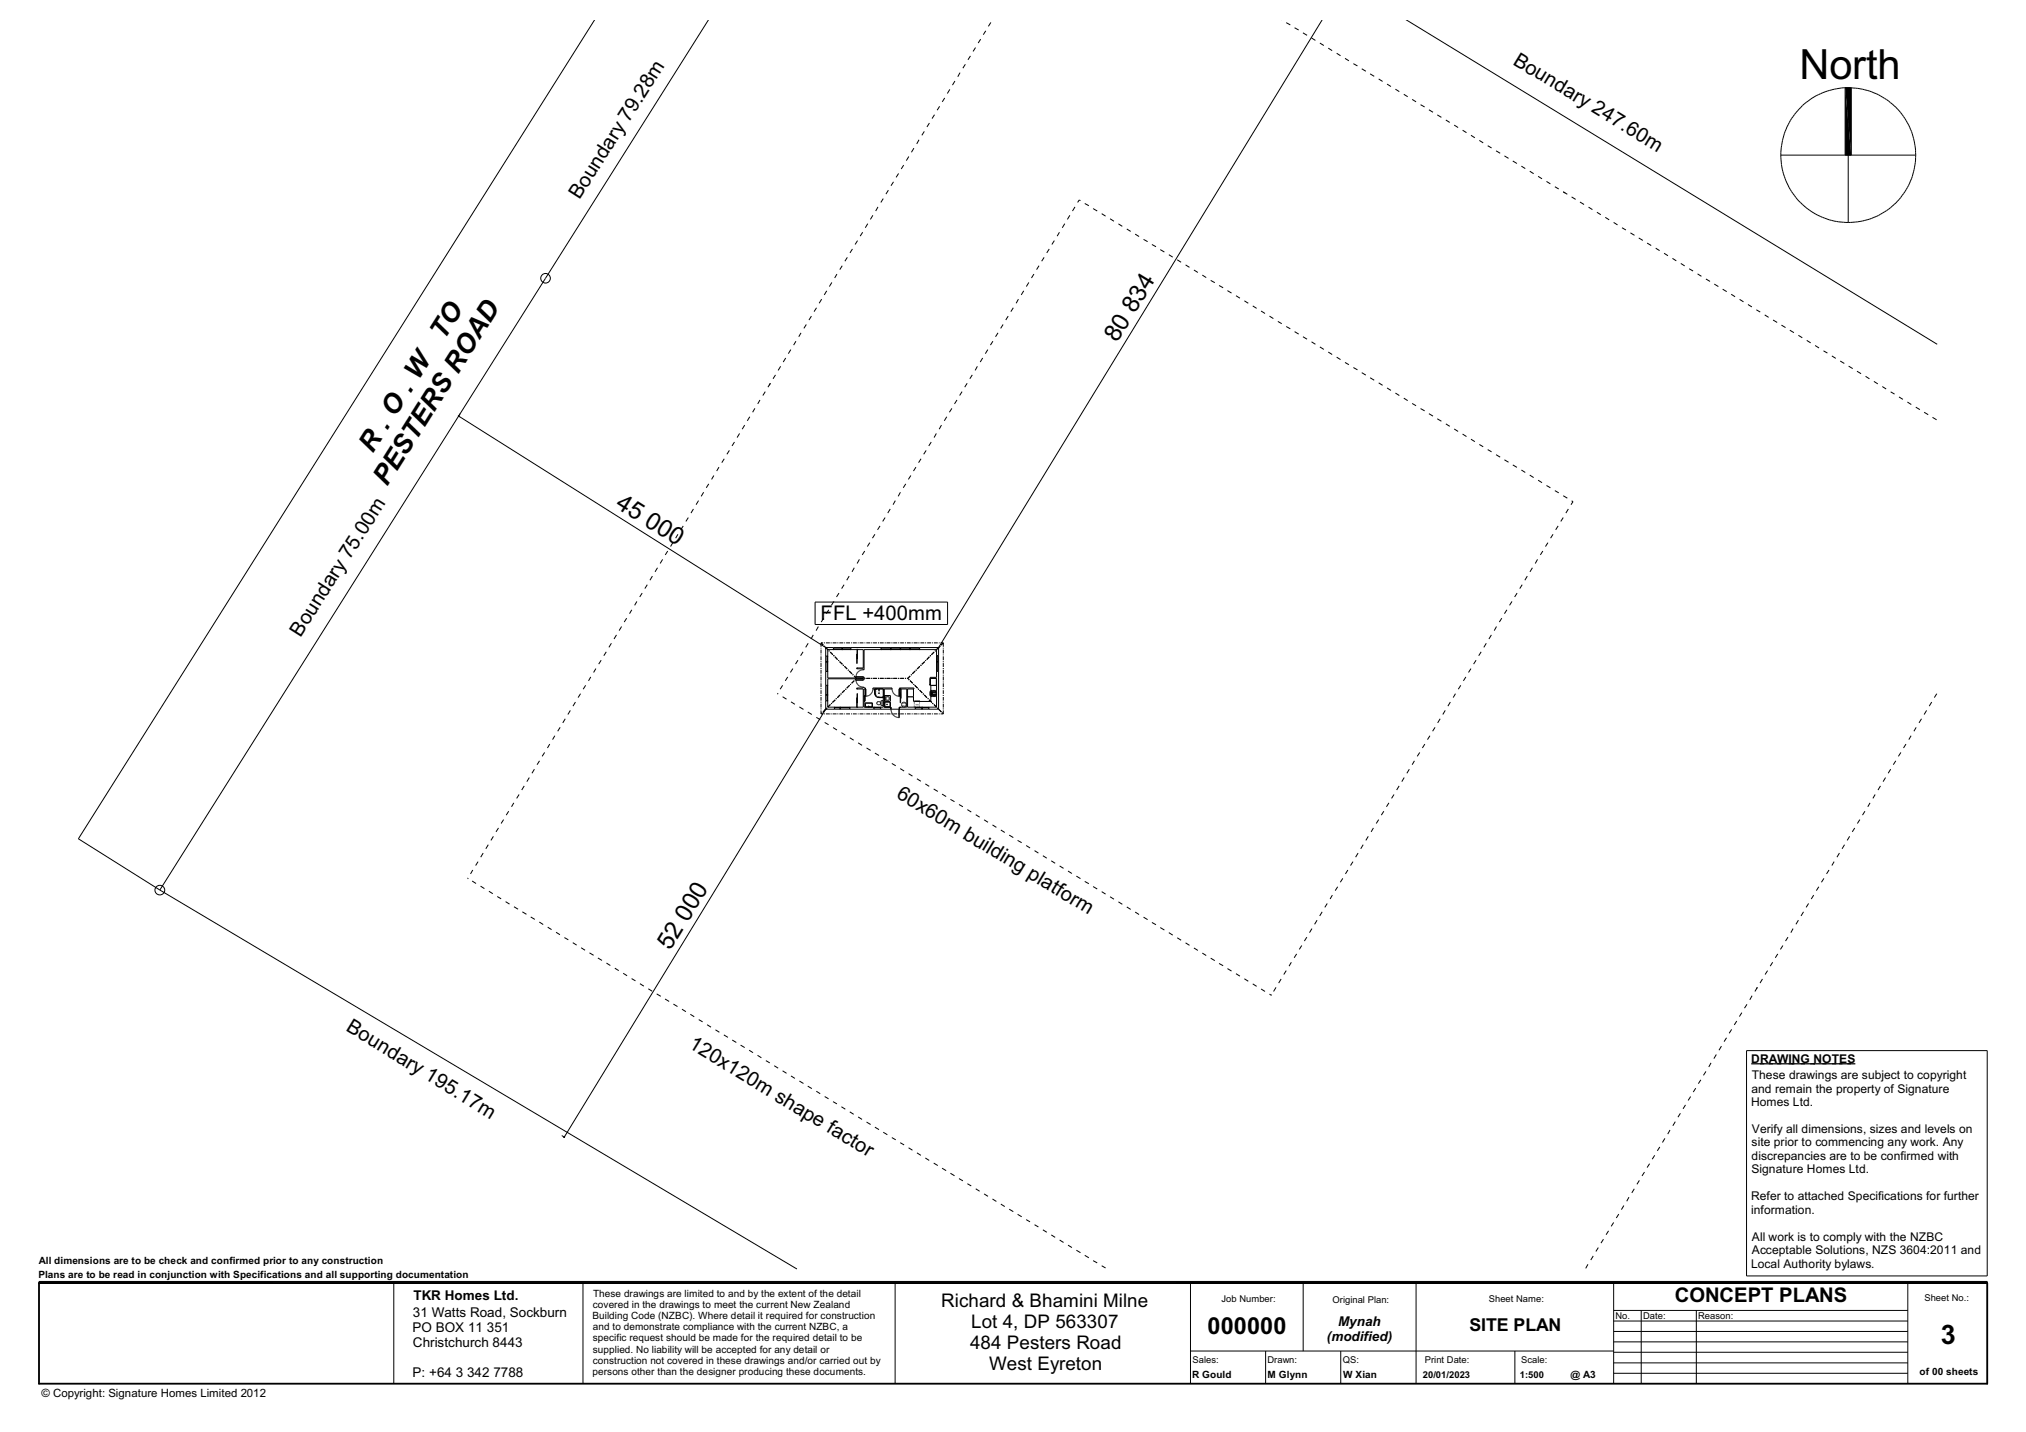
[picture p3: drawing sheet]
<svg xmlns="http://www.w3.org/2000/svg" width="420mm" height="297mm" viewBox="0 0 420 297" stroke-linecap="round" stroke-linejoin="round" font-family="sans-serif">
<path d="M8.1 266.1h404v20.9h-404z" fill="none" stroke="#000" stroke-width=".38"/>
<g fill="none" stroke="#000" stroke-width=".21">
<path d="M382.7 18.2v14M383.3 18.2v27.9M383.8 18.2a14.9 14.9 0 0 1 5.8 1.4l1.6 1.1a14.2 14.2 0 0 1 6.1 11.5M369.3 32.2h28M383.9 32.2v-14a14 14 0 0 0-14.3 16.9 14 14 0 0 0 20 9.6 12.9 12.9 0 0 0 4.9-4.1 13.5 13.5 0 0 0 2.8-8.4M362.2 217.9h49.9v46.8h-49.9zM8.1 265.8h404v.3h-404zM81.7 266.1v20.9M120.9 266.1v20.9M185.6 266.1v20.9M246.9 266.1v20.9M270.3 266.1v14.1"/>
<path d="M293.7 266.1v20.9M334.6 271.8h61M334.6 266.1v20.9M395.6 266.1v20.9M246.9 280.2h87.7M262.5 280.2v6.8M278 280.2v6.8M314.2 280.2v6.8"/>
</g>
<path d="M8.1 266h404" fill="none" stroke="#000" stroke-width=".34"/>
<path d="M382.7 18.2h1.2v14zM382.7 18.2l1.2 14h-1.2z" fill="#000"/>
<g fill="#fff">
<path d="M188.2 146.7l1.2-1.2 .2 1.2z"/>
<path d="M189.4 145.5h.2v1.2z"/>
</g>
<path d="M189.4 145.5h.2" fill="none" stroke="#000" stroke-width=".21"/>
<g fill="#fff">
<path d="M194.2 142.2v4.5l-1.2-1.2z"/>
<path d="M193 142.2h1.2l-1.2 3.3z"/>
</g>
<path d="M194.2 142.2h-1.2v3.3" fill="none" stroke="#000" stroke-width=".21"/>
<g fill="#fff">
<path d="M188.2 144.5l1.2 1-1.2 1.2z"/>
<path d="M188.2 144.5h1.2v1z"/>
</g>
<path d="M188.2 144.5h1.2v1" fill="none" stroke="#000" stroke-width=".21"/>
<g fill="#fff">
<path d="M189.6 145.5l1.2 1.2h-1.2z"/>
<path d="M189.6 145.5h1.2v1.2z"/>
</g>
<path d="M189.6 145.5h1.2M189.6 146.6h.1" fill="none" stroke="#000" stroke-width=".21"/>
<path d="M189.6 145.4l1.2 .1z" fill-rule="evenodd" fill="#fff"/>
<g fill="none" stroke="#000" stroke-width=".21">
<path d="M189.6 145.5l1.2-.1h-1.2v.5M189.6 146h.1M189.6 146.1h.1M189.6 146.2v.1M189.6 146.3v.1M189.6 146.5h.1M189.6 146.6h.1M189.8 146.6h.1M189.9 146.6h.1M190 146.6h.1M190.2 146.6h.1M190.3 146.6h.1"/>
<path d="M190.4 146.6h.1M190.5 146.6h.1M190.7 146.6h.1M190.8 145.5v.4M190.8 146h.1M190.8 146.1h.1M190.8 146.2v.1M190.8 146.3v.1M190.8 146.5h.1M190.8 146.6h.1"/>
</g>
<g fill="#fff">
<path d="M190.8 146.7l2.2-1.2 1.2 1.2z"/>
<path d="M190.8 145.5h2.2l-2.2 1.2z"/>
</g>
<path d="M190.8 145.5h2.2M193 144.5h.1M193 143.2v1.3M193 143.2h.1M194.2 143.6v.5" fill="none" stroke="#000" stroke-width=".21"/>
<g fill="#fff">
<path d="M193 144.2v.2z"/>
<path d="M192.9 144.2l.1 .2z"/>
</g>
<path d="M192.9 144.2l.1 .2z" fill="none" stroke="#000" stroke-width=".21"/>
<path d="M192.9 143.5l.1 .7z" fill="#fff"/>
<path d="M192.9 143.5l.1 .7z" fill="none" stroke="#000" stroke-width=".21"/>
<path d="M193 143.2v.1z" fill="#fff"/>
<path d="M193 143.2v.1z" fill="none" stroke="#000" stroke-width=".21"/>
<g fill="#fff">
<path d="M193 143.3l-.1 .2z"/>
<path d="M193 143.3v.2z"/>
</g>
<path d="M193 143.3l-.1 .2z" fill="none" stroke="#000" stroke-width=".21"/>
<path d="M193 144.4v.1z" fill="#fff"/>
<path d="M193 144.4v.1z" fill="none" stroke="#000" stroke-width=".21"/>
<g fill="#fff">
<path d="M193 143.2v.1z"/>
<path d="M193 143.3v.2z"/>
<path d="M192.9 143.5l.1 .7z"/>
<path d="M193 143.3l-.1 .2z"/>
<path d="M192.9 144.2l.1 .2z"/>
<path d="M193 144.2v.2z"/>
<path d="M193 144.4v.1z"/>
</g>
<g fill="none" stroke="#000" stroke-width=".21">
<path d="M193 143.2v1.3M193 144.5h1.1M193 143.2h1.1M193.2 143.6l.1 .5zM193.2 144.4h.1M193.3 143.9h.1M194.1 144.3l-.1 .1h-.7M194.1 143.3v1.1M194.1 143.4l-.1-.1h-.7l-.1 .1v1"/>
<circle cx="193.3" cy="143.8" r=".04"/>
<circle cx="193.3" cy="144" r=".04"/>
<circle cx="193.3" cy="143.7" r=".04"/>
<circle cx="193.5" cy="143.6" r=".17"/>
<circle cx="193.5" cy="144.1" r=".17"/>
<circle cx="193.9" cy="144.1" r=".16"/>
<circle cx="193.9" cy="143.6" r=".16"/>
</g>
<path d="M193 143.2v1.3z" fill-rule="evenodd" fill="#fff"/>
<path d="M193 144.5h.1M193 143.2v1.3M193 143.2h.1" fill="none" stroke="#000" stroke-width=".21"/>
<g fill="#fff">
<path d="M179.4 145.8h1.5z"/>
<path d="M179.4 146.7h1.5z"/>
<path d="M180.9 145.8l-.1 .8z"/>
<path d="M180.9 145.8v.9z"/>
<path d="M179.5 146.6h1.3l-1.4 .1z"/>
<path d="M179.4 145.8v.9z"/>
<path d="M179.4 145.8l.1 .8z"/>
<path d="M179.4 145.8l1.4 .1z"/>
</g>
<path d="M179.4 145.8h1.5v.9h-1.5z" fill="none" stroke="#000" stroke-width=".21"/>
<g fill="#fff">
<path d="M179.5 145.9l1.3 .7h-1.3z"/>
<path d="M179.5 145.9h1.3v.7z"/>
</g>
<path d="M179.5 145.9h1.3v.7h-1.3z" fill="none" stroke="#000" stroke-width=".21"/>
<path d="M180.1 146.4l.1 .2z" fill="#fff"/>
<path d="M180.1 146.4l.1 .2z" fill="none" stroke="#000" stroke-width=".21"/>
<path d="M180.3 146.5l-.1 .1z" fill="#fff"/>
<path d="M180.3 146.5l-.1 .1z" fill="none" stroke="#000" stroke-width=".21"/>
<path d="M180.1 146.6l.1 .1z" fill-rule="evenodd" fill="#fff"/>
<path d="M180.1 146.6l.1 .1z" fill="none" stroke="#000" stroke-width=".21"/>
<g fill="#fff">
<path d="M182.6 145.8v.2z"/>
<path d="M182.6 145.8v.1z"/>
<path d="M182.6 145.7v.1z"/>
<path d="M182.6 145.7v.3z"/>
<path d="M182.6 145.7l-.1 .4z"/>
<path d="M182.5 145.6v.5z"/>
<path d="M182.5 145.6l-.1 .5z"/>
<path d="M182.4 145.5v.6z"/>
<path d="M182.4 145.5v.7z"/>
<path d="M182.4 145.5l-.1 .7z"/>
<path d="M182.3 145.5v.7z"/>
<path d="M182.3 145.5l-.1 .7z"/>
<path d="M182.2 145.5v.7z"/>
<path d="M182.2 145.5l-.1 .7z"/>
<path d="M182.1 145.5v.7z"/>
<path d="M182 145.5v.6z"/>
<path d="M182 145.6v.5z"/>
<path d="M181.9 145.6v.5z"/>
<path d="M181.9 145.7l-.1 .1z"/>
<path d="M181.9 145.7v.3z"/>
<path d="M181.8 145.9l.1 .1z"/>
<path d="M181.8 145.8l.1 .2z"/>
<path d="M181.9 145.6v.4z"/>
</g>
<path d="M181.9 145.7l.6-.2 .2 .3-.2 .3h-.5M181.9 145.7v.4M181.9 145.7h.1M181.9 146.1h.1M181.9 145.6h.1M181.9 146.1l.2 .1M182.2 145.5h.1M182.5 146.1l-.1 .1M182.6 146h.1M182.6 145.7v.1" fill="none" stroke="#000" stroke-width=".21"/>
<g fill="#fff">
<path d="M182.7 145.4h.4v.9z"/>
<path d="M182.7 145.4l.4 .9h-.4z"/>
<path d="M182.8 145.3h.3l-.4 .1z"/>
<path d="M182.7 145.4h.4z"/>
<path d="M182.8 145.3l-.1 .1z"/>
<path d="M182.7 146.3h.4z"/>
</g>
<path d="M182.8 145.3l.3 .1v.9h-.4z" fill="none" stroke="#000" stroke-width=".21"/>
<g fill="#fff">
<path d="M183.4 144.3h1.3v1.2z"/>
<path d="M183.4 144.3l1.3 1.2h-1.3z"/>
</g>
<path d="M183.4 144.3h1.3v1.2h-1.3zM183.4 145.5v-1.2h.2v1.2M183.7 144.5h.7v.7h-.7z" fill="none" stroke="#000" stroke-width=".21"/>
<g fill="#fff">
<path d="M184.7 145.7v.9l-.2 .1z"/>
<path d="M184.5 145.6l.2 .1-.2 1z"/>
<path d="M183.4 145.7l.1-.1-.1 1z"/>
<path d="M183.5 145.6h1l-1 1.1z"/>
<path d="M184.5 145.6v1.1h-1z"/>
<path d="M183.5 145.6v1.1l-.1-.1z"/>
<path d="M183.4 145.7l.1-.1z"/>
<path d="M183.4 146.6l.1 .1z"/>
<path d="M184.5 146.7l.1-.1z"/>
<path d="M184.6 146.6l-.1 .1z"/>
<path d="M184.7 146.6l-.2 .1z"/>
<path d="M184.6 145.6l.1 .1z"/>
<path d="M184.5 145.6l.2 .1z"/>
</g>
<path d="M183.4 145.6h1.2l.1 1-1.2 .1zM183.4 146.6h.1M184.6 146.6h.1" fill="none" stroke="#000" stroke-width=".21"/>
<g fill="#fff">
<path d="M184.7 145.7v.9l-.2 .1z"/>
<path d="M184.5 145.6l.2 .1-.2 1z"/>
<path d="M183.4 145.7l.1-.1-.1 1z"/>
<path d="M183.5 145.6h1l-1 1.1z"/>
<path d="M184.5 145.6v1.1h-1z"/>
<path d="M183.5 145.6v1.1l-.1-.1z"/>
<path d="M183.4 145.7l.1-.1z"/>
<path d="M183.4 146.6l.1 .1z"/>
<path d="M184.5 146.7l.1-.1z"/>
<path d="M184.6 146.6l-.1 .1z"/>
<path d="M184.5 146.7l.2-.1z"/>
<path d="M184.6 145.6l.1 .1z"/>
<path d="M184.5 145.6l.2 .1z"/>
</g>
<g fill="none" stroke="#000" stroke-width=".21">
<path d="M183.4 146.6h.1M183.5 146.6h.1M183.6 145.6l1.1 .1v.9h-1.1zM183.9 146.1h.1zM184.5 145.7h.1M184.6 145.7l-.1 .9M184.6 145.7l-1.2-.1 .1 1.1 1.1-.1M184.6 146.6h.1"/>
<circle cx="184" cy="146.1" r=".02"/>
</g>
<g fill="#fff">
<path d="M183.2 142.9v1.8h-.9z"/>
<path d="M182.1 144.7h.2z"/>
<path d="M182 144.7h.3z"/>
<path d="M181.9 144.6l.4 .1z"/>
<path d="M181.8 144.5l.5 .2z"/>
<path d="M181.6 144.4l.7 .3z"/>
<path d="M181.4 144l.1 .2z"/>
<path d="M181.4 143.9l.2 .5z"/>
<path d="M181.4 143.9l.9 .8-.7-.3z"/>
<path d="M181.4 144l.2 .4z"/>
<path d="M181.7 144.4l.6 .3z"/>
<path d="M181.4 143.8l.9 .9z"/>
<path d="M181.4 143.8l1.8-.9-.9 1.8z"/>
<path d="M181.4 142.9h1.8l-1.8 .9z"/>
</g>
<g fill="none" stroke="#000" stroke-width=".21">
<path d="M181.4 144v-1.1h1.8v1.8h-1.1M181.4 143.8l.2 .4M181.4 144l.3 .4M181.5 144.1l.4 .4M181.5 143h1.6v1.6h-1.2l-.4-.4zM181.6 144.1v.2M181.6 144.3h.1M181.7 144.2v.2l.3 .2M181.7 144.4h.1M181.7 144.4l.2 .1M181.8 144.6l.4 .1M181.9 144.6l.5 .1"/>
<path d="M182 144.5v.1M182.1 144.6v.1M182.3 143.8h.1"/>
</g>
<g fill="#fff">
<path d="M181.4 142.9l1.8 .1z"/>
<path d="M183.2 142.9v1.8z"/>
<path d="M183.2 143v1.7z"/>
</g>
<g fill="none" stroke="#000" stroke-width=".21">
<path d="M181.4 143v.8v-.9h1.8v1.8h-.9h.9M182.2 143.8h.2M182.3 143.8h.1zM182.3 143.7v.1M182.3 143.8v.1"/>
<circle cx="182.3" cy="143.8" r=".04"/>
</g>
<g fill="#fff">
<path d="M192.8 140.7l1.4 1.5h-1.4z"/>
<path d="M192.8 140.7h1.4v1.5z"/>
</g>
<path d="M192.8 140.7h1.4v1.5h-1.4zM192.8 141.9v.1M193 140.7v1.5" fill="none" stroke="#000" stroke-width=".21"/>
<g fill="#fff">
<path d="M188.2 142.9l1.2 1.6h-1.2z"/>
<path d="M188.2 142.9h1.2v1.6z"/>
</g>
<path d="M189.4 142.9v1.6h-1.2" fill="none" stroke="#000" stroke-width=".21"/>
<circle cx="187.5" cy="146.2" r=".49" fill="#fff"/>
<path d="M187 146h.1M187 146.3h.1M187.2 145.7h.5l.2 .2v.4l-.2 .3h-.5l-.2-.2v-.5zM187.3 145.7h.1M187.3 146.6h.1M187.6 146.6h.1M187.6 145.7h.1M187.9 146.1v.1" fill="none" stroke="#000" stroke-width=".21"/>
<path d="M182.2 142.9h.3z" fill="#fff"/>
<path d="M182.2 142.9h.3" fill="none" stroke="#000" stroke-width=".21"/>
<path d="M182.2 143h.2z" fill-rule="evenodd" fill="#fff"/>
<path d="M182.2 143h.2zM182.3 142.9v.1M182.3 143h.1" fill="none" stroke="#000" stroke-width=".21"/>
<path d="M182.2 142.9h.1M182.2 142.9v.1M182.3 142.9v.1" fill="none" stroke="#000" stroke-width=".21"/>
<g fill="#fff">
<path d="M182.2 142.9v.3z"/>
<path d="M182.3 142.9l-.1 .3z"/>
</g>
<path d="M182.2 142.9l.1 .3z" fill="none" stroke="#000" stroke-width=".21"/>
<g fill="#fff">
<path d="M182.2 143.2l.2 .1h-.2z"/>
<path d="M182.2 143.2l.2 .1z"/>
</g>
<path d="M179.3 144.3h.1M182.2 143.2l.2 .1h-.2z" fill="none" stroke="#000" stroke-width=".21"/>
<g fill="#fff">
<path d="M179.4 144.4l-.1 .2z"/>
<path d="M179.4 144.4v1z"/>
<path d="M179.3 144.6l.1 .8z"/>
<path d="M179.2 145.5h.2z"/>
<path d="M179.2 144.5v.1z"/>
<path d="M179.2 144.3h.1z"/>
<path d="M179.2 144.3h.2z"/>
<path d="M179.3 144.3v.2z"/>
</g>
<g fill="none" stroke="#000" stroke-width=".21">
<path d="M146.9 4.2l-33.8 53.5M291.7 4.2l110 67.2M171.2 134.3h23.4v12.8h-23.4zM171.2 139.3h.5M171.2 136.1h.5M171.2 137.3h.5M171.5 136.1l.2 .1M171.5 136.2v1M171.5 137.4v1.8M171.7 137.2h-.2v.2h.2M171.7 139.2l-.2 .1M172.8 134.3v.4"/>
<path d="M172.8 134.6l.1 .1M172.9 134.6h1.7M174.6 134.7v-.1h.2v.1M174.7 134.3v.4M174.8 134.6h1.6M176.4 134.3v.4M176.4 134.6v.1M177.6 139.8v.1M177.7 134.7h.1M177.8 134.7l-.1 2.9 .1-1.9M177.8 136.7h.1M177.8 138.6h-.1"/>
<path d="M178.5 139h.1M179 138.9v-.2h-1.3v-.1h1.3v-3.9h-7.3v5.9h7.3v-.2M182.7 134.3v.4M182.7 134.6l.1 .1M182.8 134.6h1.9M184.7 134.7v-.1l.1 .1M184.7 134.3v.4M184.8 134.6h1.8M186.6 134.7v-.1h.2v.1M186.7 134.3v.4M186.8 134.6h1.8M188.6 134.7v-.1h.2v.1"/>
<path d="M188.7 134.3v.4M188.8 134.6h1.8M190.7 134.3v.4M190.7 134.6l-.1 .1M194.2 139.2h.4M194.2 136.1h.2M194.2 136h.4M194.2 137.2h.2M194.2 137.2h.4M194.2 139.1h.2M194.2 137.3h.2M194.3 136.1v1.1"/>
<path d="M194.3 137.3v1.8M194.4 136v3.2M171.2 145.4h.5M171.2 142.2h.5M171.2 144.1h.5M171.5 142.2h.2M171.5 142.2v1.9M171.5 144.2v1.1M171.7 144.1h-.2v.1h.2M171.7 145.3l-.2 .1M173.1 146.7v.4M173.1 146.7v.2"/>
<path d="M173.1 146.8h1.1M174.2 146.7v.2h.1v-.2M174.2 146.7v.5M174.3 146.8h1.9M176.2 146.7v.2M176.2 146.7v.4M177.5 141.1h1.5v-.3h-7.3v5.9h7.3v-3.8h-1.3v-.2h1.3v-.2M177.7 142.9h.1M177.8 144.7l-.1 2h.1M177.8 145.8h.1M177.8 143.8h.1M177.8 143.8v2.9"/>
<path d="M178.6 142.5h.1M179.2 144.5v.1M179.2 145.4v.1M179.2 144.3h.2v1.1l-.2 .1M179.2 145.4h.1M179.2 144.5h.1M179.2 144.3v.1M179.3 144.3v1.2M179.6 144.4l-.1-1.7-1.1-.3a1.47 1.47 0 0 1-.9-1.4h1.7v-.6h-1.7l.2-.7 .4-.4 .5-.3 .6-.1v-4.2h15v5.8h-1.3v.2h1.3v6h-6v-3.8h1.3v-.2h-3l-.1 1.7M179.6 144.4a1.57 1.57 0 0 0 1.4-1.2v-.5h4l.3 1.1 .5 .4 .6 .2M180 144.3v.1M181 142.9h2.2v3.8h-4v-3.8h.4v1.5"/>
<path d="M181.2 146.7v.4M181.3 146.7l-.1 .2M181.3 146.8h1.2M182.5 146.7l.1 .2M182.6 146.7v.4M184.7 146.7v.4M185 142.9h-1.6v3.8h1.4v.7l.4 .9 .4 .3 .6 .2h.3v-2.1h1.5v-3.8h-1.6v1.5M185.1 143.3v.1M185.9 144.3h.1M186.4 147.1v1.7M186.5 146.7v.4M186.7 142.9h.2l-.1 2"/>
<path d="M186.7 146.7h.2M186.8 142.9l-.1 2.9 .1-2M189.8 146.7v.4M189.9 146.7l-.1 .2M189.9 146.8h1.2M191.1 146.7v.2h.2v-.2M191.2 146.7v.5M191.3 146.8h1.3M192.6 146.7v.2M192.6 146.7v.4"/>
</g>
<g fill="#fff">
<path d="M181.8 143l.3 1.4h-.3z"/>
<path d="M181.8 143h.3v1.4z"/>
<path d="M183 143v1.4h-.5z"/>
<path d="M182.5 143h.5l-.5 1.4z"/>
</g>
<g fill="none" stroke="#000" stroke-width=".21">
<path d="M123.3 4.2l-107 169.8 16.8 10.6M197 18.5l-.5 .9M198 16.8l-.5 .9M199.1 15.1l-.5 .8M200.2 13.3l-.5 .8M201.3 11.6l-.6 .8M202.3 9.9l-.5 .8M203.4 8.1l-.5 .8M204.4 6.4l-.5 .8M205.5 4.7l-.5 .8M266.7 4.7l.9 .5M268.5 5.8l.8 .4"/>
<path d="M270.2 6.8l.9 .5M272 7.9l.8 .5M273.7 8.9l.8 .5M274.2 4.2l-79.6 130.1M275.5 10l.8 .5M277.2 11l.8 .6M278.9 12.1l.8 .5M280.7 13.2l.8 .5M282.4 14.3l.9 .5M284.1 15.3l.9 .5M285.9 16.4l.8 .5M287.7 17.4l.8 .5"/>
<path d="M289.4 18.5l.8 .5M291.1 19.6l.8 .5M184.2 39.5l-.5 .8M185.3 37.7l-.5 .8M186.4 36l-.6 .8M187.4 34.2l-.5 .9M188.5 32.5l-.5 .8M189.5 30.7l-.5 .9M190.6 29l-.5 .8M191.7 27.3l-.5 .8M192.7 25.5l-.5 .8M193.8 23.8l-.5 .8"/>
<path d="M194.9 22.1l-.5 .8M195.9 20.3l-.5 .8M292.9 20.6l.8 .5M294.6 21.7l.8 .5M296.3 22.8l.9 .5M298.1 23.8l.8 .5M299.8 24.9l.9 .5M301.6 26l.8 .5M303.3 27l.8 .5M305.1 28.1l.8 .5M306.8 29.1l.8 .5M308.5 30.2l.8 .5"/>
<path d="M310.3 31.3l.8 .5M312 32.3l.8 .6M313.7 33.4l.9 .5M315.5 34.5l.8 .5M317.2 35.5l.9 .5M319 36.6l.8 .5M320.7 37.6l.8 .5M322.5 38.7l.8 .5M324.2 39.8l.8 .5M113.1 57.7l-80 126.9M172.5 58.6l-.5 .8M173.6 56.9l-.5 .8"/>
<path d="M174.7 55.1l-.5 .8M175.7 53.4l-.5 .8M176.8 51.6l-.5 .9M177.8 49.9l-.5 .8M178.9 48.2l-.5 .8M180 46.4l-.5 .8M181 44.7l-.5 .8M182.1 42.9l-.5 .9M183.2 41.2l-.5 .8M213.4 58.6l-.5 .8M214.4 56.9l-.5 .8M215.5 55.1l-.5 .8"/>
<path d="M216.5 53.4l-.5 .8M217.6 51.6l-.5 .9M218.7 49.9l-.6 .8M219.7 48.2l-.5 .8M220.8 46.4l-.5 .8M221.9 44.7l-.5 .8M222.9 42.9l-.5 .9M224.1 41.6l-.3-.1-.3 .5M225 42.2l.8 .5M226.7 43.3l.8 .5M228.5 44.3l.8 .5M230.2 45.4l.8 .5"/>
<path d="M231.9 46.4l.8 .5M233.7 47.5l.8 .5M235.4 48.6l.8 .5M237.2 49.7l.8 .4M238.9 50.7l.8 .5M240.6 51.8l.9 .5M242.4 52.8l.8 .5M244.1 53.9l.8 .5M245.9 54.9l.8 .6M247.6 56l.8 .5M249.3 57.1l.8 .5M251.1 58.2l.8 .4"/>
<path d="M252.8 59.2l.9 .5M325.9 40.9l.9 .5M327.7 41.9l.8 .5M329.4 43l.8 .5M331.2 44l.8 .5M332.9 45.1l.8 .5M334.6 46.1l.8 .6M336.4 47.2l.8 .5M338.1 48.3l.9 .5M339.9 49.4l.8 .5M341.6 50.4l.8 .5M343.4 51.5l.8 .5"/>
<path d="M345.1 52.5l.8 .5M346.8 53.6l.8 .5M348.6 54.7l.8 .5M350.3 55.8l.8 .4M352 56.8l.8 .5M353.8 57.9l.8 .5M355.5 58.9l.9 .5M357.3 60l.8 .5M159.5 79.9l.3-.4-.5 .8M160.8 77.8l-.5 .8M161.9 76l-.5 .8M162.9 74.3l-.5 .8"/>
<path d="M164 72.5l-.5 .9M165.1 70.8l-.5 .8M166.1 69l-.4 .8M167.2 67.3l-.5 .8M168.3 65.6l-.5 .8M169.3 63.8l-.5 .8M170.4 62.1l-.5 .8M171.4 60.3l-.5 .9M200.6 79.5l-.5 .8M201.6 77.8l-.5 .8M202.7 76l-.5 .8M203.8 74.3l-.5 .8"/>
<path d="M204.9 72.5l-.6 .9M205.9 70.8l-.5 .8M207 69l-.5 .8M208 67.3l-.5 .8M209.1 65.6l-.5 .8M210.1 63.8l-.5 .8M211.2 62.1l-.5 .8M212.3 60.3l-.5 .9M254.6 60.3l.8 .5M256.3 61.3l.8 .5M258.1 62.4l.8 .5M259.8 63.5l.8 .5"/>
<path d="M261.5 64.5l.8 .5M263.3 65.6l.8 .5M265 66.7l.8 .4M266.7 67.7l.9 .5M268.5 68.8l.8 .5M270.2 69.8l.9 .6M272 70.9l.8 .5M273.7 72l.8 .5M275.5 73l.8 .5M277.2 74.1l.8 .5M278.9 75.2l.8 .4M280.7 76.2l.8 .5"/>
<path d="M282.4 77.3l.9 .5M284.1 78.4l.9 .5M285.9 79.4l.8 .5M359 61l.8 .6M360.8 62.1l.8 .5M362.5 63.2l.8 .5M364.2 64.3l.8 .4M366 65.3l.8 .5M367.7 66.4l.9 .5M369.4 67.4l.9 .5M371.2 68.5l.8 .5M373 69.6l.8 .5"/>
<path d="M374.7 70.6l.8 .5M376.4 71.7l.8 .5M378.2 72.8l.8 .4M379.9 73.8l.8 .5M381.6 74.9l.9 .5M383.4 75.9l.8 .6M385.1 77l.9 .5M386.9 78.1l.8 .5M388.6 79.1l.8 .5M95 86.2l.1 .3zM95.1 86.3l76.1 48M95.4 85.8l-.4 .6"/>
<path d="M148 98.6l-.4 .8M149.1 96.9l-.5 .8M150.2 95.2l-.5 .8M151.3 93.4l-.6 .8M152.3 91.7l-.5 .8M153.4 89.9l-.5 .9M154.4 88.2l-.5 .8M155.5 86.4l-.5 .9M156.5 84.7l-.4 .8M157.6 83l-.5 .8M158.7 81.2l-.5 .8M188.9 98.6l-.5 .8"/>
<path d="M189.9 96.9l-.5 .8M191 95.2l-.5 .8M192.1 93.4l-.5 .8M193.1 91.7l-.5 .8M194.2 89.9l-.5 .9M195.2 88.2l-.4 .8M196.3 86.4l-.5 .9M197.4 84.7l-.5 .8M198.5 83l-.5 .8M199.5 81.2l-.5 .8M287.7 80.5l.8 .5M289.4 81.5l.8 .5"/>
<path d="M291.1 82.6l.8 .5M292.9 83.7l.8 .5M294.6 84.8l.8 .4M296.3 85.8l.9 .5M298.1 86.9l.8 .5M299.8 87.9l.9 .5M301.6 89l.8 .5M303.3 90l.8 .6M305.1 91.1l.8 .5M306.8 92.2l.8 .5M308.5 93.3l.8 .4M310.3 94.3l.8 .5"/>
<path d="M312 95.4l.8 .5M313.7 96.4l.9 .5M315.5 97.5l.8 .5M317.2 98.6l.9 .5M319 99.6l.8 .5M390.4 80.2l.8 .5M392.1 81.3l.8 .4M393.8 82.3l.8 .5M395.6 83.4l.8 .5M397.3 84.5l.8 .5M399 85.5l.9 .5M400.8 86.6l.8 .5"/>
<path d="M135.3 119.5l-.5 .9M136.4 117.8l-.6 .8M137.4 116l-.5 .9M138.5 114.3l-.5 .8M139.5 112.6l-.4 .8M140.6 110.8l-.5 .8M141.7 109.1l-.5 .8M142.7 107.4l-.5 .8M143.8 105.6l-.5 .8M144.9 103.8l-.5 .9M145.9 102.1l-.5 .9M147 100.4l-.5 .8"/>
<path d="M176.1 119.5l-.5 .9M177.2 117.8l-.5 .8M178.2 116l-.4 .9M179.3 114.3l-.5 .8M180.4 112.6l-.5 .8M181.4 110.8l-.5 .8M182.5 109.1l-.5 .8M183.6 107.4l-.6 .8M184.6 105.6l-.5 .8M185.7 103.8l-.5 .9M186.7 102.1l-.4 .9M187.8 100.4l-.5 .8"/>
<path d="M316.7 119.5l-.5 .9M317.8 117.8l-.5 .8M318.9 116l-.5 .9M320 114.3l-.6 .8M320.7 100.7l.8 .5M321 112.6l-.5 .8M322.1 110.8l-.5 .8M322.5 101.8l.8 .4M323.1 109.1l-.5 .8M324.2 107.4l-.5 .8M324.2 102.8l.8 .5M325.2 105.6l-.5 .8"/>
<path d="M325.9 103.9l.3 .2-.4 .6M123.6 138.7l-.5 .8M124.7 136.9l-.5 .9M125.7 135.2l-.5 .8M126.8 133.4l-.5 .9M127.8 131.7l-.5 .8M128.9 130l-.5 .8M130 128.2l-.5 .8M131 126.5l-.4 .8M132.1 124.8l-.5 .8M133.2 123l-.5 .8M134.2 121.3l-.5 .8"/>
<path d="M164.4 138.7l-.5 .8M165.5 136.9l-.5 .9M166.5 135.2l-.5 .8M167.6 133.4l-.5 .9M168.7 131.7l-.5 .8M169 124.9h27.5v4.6h-27.5zM169.7 130l-.5 .8M170.3 133.3h.4M170.3 133.3l.4 .5M170.3 133.3v.9M170.3 134.4v.1M170.3 134.7v.9"/>
<path d="M170.3 135.8v.1M170.3 136.1v.8M170.3 137.2v.2M170.3 137.5v.8M170.3 138.6v.2M170.3 138.9v.8M170.3 140v.2M170.8 128.2l-.5 .8M170.9 133.3h.2M170.9 134l.1 .1M171.2 134.2l.5 .6M171.2 134.2v.3z"/>
<path d="M171.3 133.3h.8M171.9 135l.1 .1M171.9 126.5l-.5 .8M172.2 135.3l.5 .5M172.3 133.3h.2M172.7 133.3h.8M172.8 135.9l.2 .2M172.9 124.8l-.5 .8M173.1 136.2l.6 .6M173.7 133.3h.2M173.9 136.9l.1 .2M174 123l-.5 .8"/>
<path d="M174.1 133.3h.8M174.1 137.2l.6 .6M174.8 137.9l.2 .2M175 121.3l-.5 .8M175.1 133.3h.2M175.1 138.2l.6 .6M175.5 133.3h.8M175.9 138.9l.1 .2M176.1 139.2l.6 .6M176.5 133.3h.2M176.8 139.9l.2 .1M176.9 133.3h.8"/>
<path d="M177.9 133.3h.2M178.3 133.3h.8M179.3 133.3h.2M179.7 133.3h.8M180.7 133.3h.2M181.1 133.3h.8M182.1 133.3h.2M182.5 133.3h.8M183.5 133.3h.2M183.9 133.3h.8M184.9 133.3h.2M185.3 133.3h.8"/>
<path d="M186.3 133.3h.2M186.7 133.3h.8M187.7 133.3h.2M188.1 133.3h.7M189.1 139.9l-.2 .1M189.1 133.3h.2M189.5 133.3h.8M189.8 139.2l-.6 .6M190.1 138.9l-.2 .2M190.5 133.3h.2M190.8 138.2l-.6 .6M190.9 133.3h.8"/>
<path d="M191.1 137.9l-.2 .2M191.8 137.2l-.6 .6M191.9 133.3h.2M192 136.9l-.1 .2M192.3 133.3h.8M192.7 136.2l-.5 .6M193 135.9l-.1 .2M193.3 133.3h.2M193.7 133.3h.8M193.7 135.3l-.5 .5M194 135l-.1 .1M194.5 134.3h.3z"/>
<path d="M194.7 133.3h.2M194.7 134.2l-.6 .6M195 134l-.1 .1M195.1 133.3h.5M195.6 133.3v.9M195.6 134.4v.1M195.6 134.7v.9M195.6 135.8v.1M195.6 136.1v.8M195.6 137.2v.2M195.6 137.5v.8M195.6 138.6v.2"/>
<path d="M195.6 138.9v.8M195.6 140v.2M195.6 133.3l-.4 .5M305.1 138.7l-.6 .8M306.1 136.9l-.5 .9M307.2 135.2l-.5 .8M308.2 133.4l-.5 .9M309.3 131.7l-.5 .8M310.3 130l-.4 .8M311.4 128.2l-.5 .8M312.5 126.5l-.5 .8M313.6 124.8l-.5 .8"/>
<path d="M314.6 123l-.5 .8M315.7 121.3l-.5 .8M110.8 159.6l-.5 .8M111.9 157.8l-.5 .8M112.9 156.1l-.5 .8M114 154.3l-.5 .9M115.1 152.6l-.5 .8M116.2 150.9l-.5 .8M117.2 149.1l-.5 .8M118.3 147.4l-.5 .8M119.3 145.6l-.5 .9M120.4 143.9l-.5 .8"/>
<path d="M121.5 142.2l-.6 .8M122.5 140.4l-.5 .8M161.3 143.8l.1 .2M162.3 144.5l.8 .5M162.3 142.2l-.5 .8M163.4 140.4l-.5 .8M164 145.6l.8 .5M165.8 146.6l.8 .6M167.5 147.7l.9 .5M169.3 148.8l.8 .5M170.3 140.3v.8M170.3 141.4v.2"/>
<path d="M170.3 141.7v.8M170.3 142.7v.3M170.3 143.2v.7M170.3 144.1v.3M170.3 144.6v.7M170.3 145.5v.3M170.3 146v.8M170.3 146.9v.3M170.3 147.4v.7M170.3 148.1h.4M170.3 148v.1M170.5 147.8l-.1 .2"/>
<path d="M170.7 147.7l.5-.6-54.2 88.8M170.9 148.1h.2M171 149.9l.8 .4M171.1 147.2l.3-.1zM171.3 148.1h.8M171.4 147.1h.1M171.5 146.9l-.1 .1M172.2 146.1l-.5 .6M172.3 148.1h.2M172.5 145.8l-.1 .2M172.7 148.1h.8M172.8 150.9l.8 .5"/>
<path d="M173.2 145.2l-.6 .5M173.5 144.9l-.1 .1M173.7 148.1h.2M174.1 148.1h.8M174.2 144.1l-.5 .6M174.5 143.9l-.2 .1M174.5 152l.8 .5M175.1 148.1h.2M175.2 143.2l-.6 .5M175.5 142.9l-.2 .1M175.5 148.1h.8M176.2 142.2l-.6 .5"/>
<path d="M176.2 153l.8 .5M176.4 141.9l-.1 .1M176.5 148.1h.2M176.9 148.1h.8M177.1 140.2l.5 .5M177.2 141.2l-.6 .5M177.5 140.9l-.2 .2M177.6 140.7h.2M177.6 140.7l-.1 .1M177.9 140.7h.2M177.9 148.1h.2M178 154.1l.8 .5"/>
<path d="M178.3 140.7h.8M178.3 148.1h.8M179.3 140.7h.2M179.3 148.1h.2M179.7 140.7h.8M179.7 148.1h.8M179.7 155.2l.9 .5M180.7 140.7h.2M180.7 148.1h.2M181.1 140.7h.8M181.1 148.1h.8M181.4 156.2l.9 .5"/>
<path d="M182.1 140.7h.2M182.1 148.1h.2M182.5 140.7h.8M182.5 148.1h.8M183.2 157.3l.8 .5M183.5 140.7h.2M183.5 148.1h.2M183.9 140.7h.8M183.9 148.1h.8M184.9 140.7h.2M184.9 148.1h.2M185 158.4l.8 .4"/>
<path d="M185.3 140.7h.8M185.3 148.1h.8M186.3 140.7h.2M186.3 148.1h.2M186.7 140.7h.8M186.7 148.1h.8M186.7 159.4l.8 .5M187.7 140.7h.2M187.7 148.1h.2M188.1 140.7h.2M188.1 148.1h.7M188.3 140.7v.1"/>
<path d="M188.4 140.9l.2 .2M188.7 141.2l.6 .5M188.8 140.2l-.5 .5M189.1 148.1h.2M189.4 141.9l.2 .1M189.5 148.1h.8M189.7 142.2l.6 .5M190.4 142.9l.1 .1M190.5 148.1h.2M190.7 143.2l.6 .5M190.9 148.1h.8M191.4 143.9l.2 .1"/>
<path d="M191.7 144.1l.5 .6M191.9 148.1h.2M192.3 148.1h.8M192.4 144.9l.1 .1M192.7 145.2l.6 .5M193.3 148.1h.2M193.4 145.8l.1 .2M193.7 146.1l.5 .6M193.7 148.1h.8M194.4 146.9l.1 .1M194.6 147.1l.6 .6M194.7 148.1h.2"/>
<path d="M195.1 148.1h.5M195.4 147.8l.1 .2M195.5 148l.1 .1M195.6 140.3v.8M195.6 141.4v.2M195.6 141.7v.8M195.6 142.7v.3M195.6 143.2v.7M195.6 144.1v.3M195.6 144.6v.7M195.6 145.5v.3M195.6 146v.8"/>
<path d="M195.6 146.9v.3M195.6 147.4v.7M292.3 159.6l-.5 .8M293.3 157.8l-.4 .8M294.4 156.1l-.5 .8M295.5 154.3l-.5 .9M296.5 152.6l-.5 .8M297.6 150.9l-.5 .8M298.7 149.1l-.5 .8M299.7 147.4l-.5 .8M300.8 145.6l-.5 .9M301.8 143.9l-.4 .8"/>
<path d="M302.9 142.2l-.5 .8M304 140.4l-.5 .8M392.1 159.6l-.5 .8M393.1 157.8l-.5 .8M394.2 156.1l-.5 .8M395.3 154.3l-.5 .9M396.3 152.6l-.4 .8M397.4 150.9l-.5 .8M398.5 149.1l-.5 .8M399.5 147.4l-.5 .8M400.6 145.6l-.5 .9M401.7 143.9l-.5 .8"/>
<path d="M99.1 178.7l-.5 .8M100.2 177l-.5 .8M101.3 175.2l-.5 .9M102.3 173.5l-.5 .8M103.4 171.7l-.5 .9M104.4 170l-.5 .8M105.5 168.3l-.5 .8M106.6 166.5l-.5 .8M107.7 164.8l-.6 .8M108.7 163l-.5 .9M109.8 161.3l-.5 .8M188.4 160.5l.8 .5"/>
<path d="M190.2 161.5l.8 .6M191.9 162.6l.8 .5M193.6 163.7l.9 .5M195.4 164.7l.8 .5M197.1 165.8l.9 .5M198.9 166.9l.8 .4M200.6 167.9l.8 .5M202.4 169l.8 .5M204.1 170.1l.8 .5M205.8 171.1l.8 .5M207.6 172.2l.8 .5M209.3 173.2l.8 .5"/>
<path d="M211 174.3l.9 .5M212.8 175.4l.8 .5M214.5 176.4l.8 .6M216.3 177.5l.8 .5M218 178.6l.8 .5M219.8 179.6l.8 .5M280.6 178.7l-.5 .8M281.6 177l-.5 .8M282.7 175.2l-.5 .9M283.8 173.5l-.5 .8M284.8 171.7l-.4 .9M285.9 170l-.5 .8"/>
<path d="M287 168.3l-.5 .8M288 166.5l-.5 .8M289.1 164.8l-.5 .8M290.2 163l-.6 .9M291.2 161.3l-.5 .8M380.4 178.7l-.5 .8M381.5 177l-.5 .8M382.5 175.2l-.5 .9M383.6 173.5l-.5 .8M384.6 171.7l-.5 .9M385.7 170l-.5 .8M386.8 168.3l-.6 .8"/>
<path d="M387.8 166.5l-.5 .8M388.9 164.8l-.5 .8M390 163l-.5 .9M391 161.3l-.5 .8M33.1 184.6l132.2 78.6M97.1 182.1v.2M97.9 182.8l.8 .5M98 180.5l-.4 .8M99.7 183.8l.8 .5M101.4 184.9l.8 .5M103.1 186l.8 .4M104.9 187l.8 .5"/>
<path d="M106.6 188.1l.8 .5M108.3 189.1l.9 .6M110.1 190.2l.8 .5M111.8 191.3l.8 .5M113.6 192.3l.8 .5M115.3 193.4l.8 .5M117.1 194.5l.8 .4M118.8 195.5l.8 .5M120.5 196.6l.8 .5M122.3 197.7l.8 .5M124 198.7l.8 .5M125.8 199.8l.8 .5"/>
<path d="M221.5 180.7l.8 .5M223.2 181.7l.9 .5M225 182.8l.8 .5M226.7 183.9l.8 .5M228.5 185l.8 .5M230.2 186l.8 .5M231.9 187.1l.8 .5M233.7 188.1l.8 .5M235.4 189.2l.8 .5M237.2 190.2l.8 .6M238.9 191.3l.8 .5M240.6 192.4l.9 .5"/>
<path d="M242.4 193.5l.8 .5M244.1 194.5l.8 .5M245.9 195.6l.8 .5M247.6 196.6l.8 .5M249.3 197.7l.8 .5M251.1 198.8l.8 .5M252.8 199.9l.9 .4M267.8 199.6l-.5 .8M268.9 197.9l-.5 .8M270 196.1l-.5 .8M271 194.4l-.5 .8M272.1 192.6l-.5 .9"/>
<path d="M273.1 190.9l-.5 .8M274.2 189.1l-.5 .9M275.3 187.4l-.6 .8M276.3 185.7l-.5 .8M277.4 183.9l-.5 .8M278.5 182.2l-.5 .8M279.5 180.5l-.5 .8M367.6 199.6l-.5 .8M368.7 197.9l-.5 .8M369.7 196.1l-.5 .8M370.8 194.4l-.5 .8M371.9 192.6l-.5 .9"/>
<path d="M373 190.9l-.6 .8M374 189.1l-.5 .9M375.1 187.4l-.5 .8M376.1 185.7l-.5 .8M377.2 183.9l-.5 .8M378.2 182.2l-.5 .8M379.3 180.5l-.5 .8M127.5 200.8l.8 .5M129.2 201.9l.8 .5M131 203l.8 .5M132.7 204l.8 .6M134.5 205.1l.8 .5"/>
<path d="M136.2 206.2l.8 .5M137.9 207.2l.9 .5M139.7 208.3l.8 .5M141.4 209.3l.8 .5M143.2 210.4l.8 .5M144.9 211.5l.8 .5M146.6 212.6l.8 .5M148.4 213.6l.8 .5M150.1 214.7l.9 .5M151.8 215.7l.9 .5M153.6 216.8l.8 .5M155.4 217.8l.8 .6"/>
<path d="M157.1 218.9l.8 .5M254.6 200.9l.8 .5M256.3 202l.8 .5M258.1 203l.8 .5M259.8 204.1l.8 .5M261.5 205.1l.8 .6M263.3 206.2l.4 .3v-.2M264.6 204.8l-.5 .9M265.7 203.1l-.5 .8M266.7 201.3l-.5 .8M355.9 218.7l-.5 .9M357 217l-.5 .8"/>
<path d="M358.1 215.3l-.6 .8M359.1 213.5l-.5 .8M360.2 211.8l-.5 .8M361.2 210.1l-.5 .8M362.3 208.3l-.5 .8M363.3 206.5l-.4 .9M364.2 205.1l.2-.3-.5 .9M365.5 203.1l-.5 .8M366.6 201.3l-.5 .8M116.5 235.5l.6 .5M116.8 235.9h.1M116.8 235.9l.3-.1z"/>
<path d="M158.8 220l.8 .5M160.6 221.1l.8 .5M162.3 222.1l.8 .5M164 223.2l.8 .5M165.8 224.2l.8 .5M167.5 225.3l.9 .5M169.3 226.4l.8 .5M171 227.5l.8 .4M172.8 228.5l.8 .5M174.5 229.6l.8 .5M176.2 230.6l.8 .5M178 231.7l.8 .5"/>
<path d="M179.7 232.7l.9 .6M181.4 233.8l.9 .5M183.2 234.9l.8 .5M185 236l.8 .4M186.7 237l.8 .5M188.4 238.1l.8 .5M190.2 239.1l.8 .5M343.2 239.6l-.6 .9M344.2 237.9l-.5 .8M345.3 236.1l-.5 .9M346.3 234.4l-.4 .8M347.4 232.7l-.5 .8"/>
<path d="M348.5 230.9l-.5 .8M349.5 229.2l-.5 .8M350.6 227.5l-.5 .8M351.7 225.7l-.5 .8M352.7 224l-.5 .8M353.8 222.2l-.5 .9M354.8 220.5l-.4 .8M191.9 240.2l.8 .5M193.6 241.3l.9 .5M195.4 242.3l.8 .5M197.1 243.4l.9 .5M198.9 244.5l.8 .4"/>
<path d="M200.6 245.5l.8 .5M202.4 246.6l.8 .5M204.1 247.6l.8 .6M205.8 248.7l.8 .5M207.6 249.8l.8 .5M209.3 250.8l.8 .5M211 251.9l.9 .5M212.8 253l.8 .4M214.5 254l.8 .5M216.3 255.1l.8 .5M218 256.2l.8 .5M219.8 257.2l.8 .5"/>
<path d="M221.5 258.3l.8 .5M223.2 259.3l.9 .5M331.5 258.8l-.5 .8M332.5 257l-.5 .9M333.6 255.3l-.5 .8M334.6 253.6l-.5 .8M335.7 251.8l-.5 .8M336.8 250.1l-.5 .8M337.8 248.3l-.4 .9M338.9 246.6l-.5 .8M340 244.9l-.5 .8M341 243.1l-.5 .8"/>
<path d="M342.1 241.4l-.5 .8M225 260.4l.8 .5M226.7 261.5l.8 .5M228.5 262.6l.8 .4M329.3 262.3l-.5 .8M330.4 260.5l-.5 .9M334.6 274h61M334.6 276.2h61M334.6 278.3h61M340.4 271.8v15.2M351.8 271.8v15.2M334.6 280.5h61"/>
<path d="M334.6 282.7h61M334.6 284.9h61"/>
<circle cx="113.1" cy="57.7" r=".99"/>
<circle cx="33.1" cy="184.6" r="1"/>
</g>
<g fill="#000">
<path d="M95 86.2l.1 .3z" fill-rule="evenodd"/>
<path d="M171.2 134.2v.3z" fill-rule="evenodd"/>
<path d="M194.5 134.3h.3z" fill-rule="evenodd"/>
<path d="M171.1 147.2l.3-.1z" fill-rule="evenodd"/>
<path d="M116.8 235.9l.3-.1z" fill-rule="evenodd"/>
</g>
<path d="M363.2 220.7h21.6" fill="none" stroke="#000" stroke-width=".25"/>
<text font-size="8.6" x="373.2" y="16.5">North</text>
<g font-size="5.6">
<text x="92.1" y="70.7" transform="rotate(-58 92.1 70.7)">TO</text>
<text x="77.3" y="94.1" transform="rotate(-58 77.3 94.1)">R . O . W</text>
<text x="80.3" y="101.1" transform="rotate(-58 80.3 101.1)">PESTERS ROAD</text>
<text x="402.5" y="278.8">3</text>
</g>
<g font-size="5">
<text x="235.3" y="65.2" transform="rotate(-59 235.3 65.2)">834</text>
<text x="231.7" y="71.2" transform="rotate(-59 231.7 71.2)">80</text>
<text x="127.5" y="105.2" transform="rotate(32 127.5 105.2)">45</text>
<text x="133.4" y="108.9" transform="rotate(32 133.4 108.9)">000</text>
<text x="142.7" y="191.4" transform="rotate(-59 142.7 191.4)">0</text>
<text x="139" y="197.4" transform="rotate(-59 139 197.4)">52</text>
</g>
<text font-size="4.9" x="250.4" y="276.7">000000</text>
<g font-size="4.2">
<text x="313.6" y="13.2" transform="rotate(31 313.6 13.2)">Boundary 247.60m</text>
<text x="120.2" y="41.5" transform="rotate(-57 120.2 41.5)">Boundary 79.28m</text>
<text x="170.2" y="128.7">FFL +400mm</text>
<text x="62.3" y="132.3" transform="rotate(-57 62.3 132.3)">Boundary 75.0 m</text>
<text x="185.7" y="165.3" transform="rotate(31 185.7 165.3)">60x60m building platform</text>
<text x="71.6" y="213.7" transform="rotate(31 71.6 213.7)">Boundary 195.17m</text>
<text x="142.6" y="217.2" transform="rotate(31 142.6 217.2)">120x120m shape factor</text>
<text x="347.3" y="270.1">CONCEPT PLANS</text>
</g>
<g font-size="3.9">
<text x="195.2" y="271.2">Richard &amp; Bhamini Milne</text>
<text x="201.4" y="275.5">Lot 4, DP 563307</text>
<text x="201.2" y="279.9">484 Pesters Road</text>
<text x="205.1" y="284.2">West Eyreton</text>
</g>
<text font-size="3.7" x="304.7" y="276.1">SITE PLAN</text>
<g font-size="2.8">
<text x="85.7" y="269.6">TKR Homes Ltd.</text>
<text x="85.6" y="273.2">31 Watts Road, Sockburn</text>
<text x="277.5" y="275.1">Mynah</text>
<text x="85.6" y="276.3">PO BOX 11</text>
<text x="85.6" y="279.4">Christchurch 8443</text>
<text x="101" y="276.3">351</text>
<text x="275.2" y="278.2">(modified)</text>
<text x="85.6" y="285.6">P: +64</text>
<text x="94.5" y="285.6">3</text>
<text x="96.9" y="285.6">342</text>
<text x="102.3" y="285.6">7788</text>
</g>
<g font-size="2.5">
<text x="363.2" y="220.5">DRAWING NOTES</text>
<text x="363.2" y="226.7">and remain the property of Signature</text>
<text x="363.3" y="223.9">These drawings are subject to copyright</text>
<text x="363.1" y="229.4">Homes Ltd.</text>
<text x="363.3" y="237.8">site prior to commencing any work. Any</text>
<text x="363.3" y="235">Verify all dimensions, sizes and levels on</text>
<text x="363.2" y="243.4">Signature Homes Ltd.</text>
<text x="363.3" y="240.6">discrepancies are to be confirmed with</text>
<text x="363.1" y="249">Refer to attached Specifications for further</text>
<text x="363.2" y="251.8">information.</text>
<text x="363.3" y="257.3">All work is to comply with the NZBC</text>
<text x="363.1" y="262.9">Local Authority bylaws.</text>
<text x="363.3" y="260.1">Acceptable Solutions, NZS 3604:2011 and</text>
</g>
<text font-size="2.4" x="8.6" y="289.7">© Copyright: Signature Homes Limited 2012</text>
<g font-size="2.1">
<text x="8.1" y="262.3">All dimensions are to be check and confirmed prior to any construction</text>
<text x="8" y="265.1">Plans are to be read in conjunction with Specifications and all supporting documentation</text>
<text x="123" y="268.9">These drawings are limited to and by the extent of the detail</text>
<text x="122.9" y="273.6">Building Code (NZBC). Where detail it required for construction</text>
<text x="122.9" y="271.3">covered in the drawings to meet the current New Zealand</text>
<text x="122.9" y="275.9">and to demonstrate compliance with the current NZBC, a</text>
<text x="122.9" y="278.3">specific request should be made for the required detail to be</text>
<text x="122.9" y="280.6">supplied. No liability will be accepted for any detail or</text>
<text x="122.9" y="285.2">persons other than the designer producing these documents.</text>
<text x="122.9" y="282.9">construction not covered in these drawings and/or carried out by</text>
<text x="247.2" y="285.9">R Gould</text>
<text x="262.9" y="285.9">M Glynn</text>
<text x="278.6" y="285.9">W Xian</text>
<text x="325.7" y="285.9">@ A3</text>
<text x="398.1" y="285.2">of 00 sheets</text>
</g>
<g font-size="1.9">
<text x="399.1" y="269.9">Sheet No.:</text>
<text x="253.3" y="270.1">Job Number:</text>
<text x="276.4" y="270.3">Original Plan:</text>
<text x="308.7" y="270.1">Sheet Name:</text>
<text x="335" y="273.6">No.</text>
<text x="340.7" y="273.6">Date:</text>
<text x="352.2" y="273.6">Reason:</text>
<text x="247.3" y="282.7">Sales:</text>
<text x="262.8" y="282.7">Drawn:</text>
<text x="278.5" y="282.7">QS:</text>
<text x="295.1" y="285.8">20/01/2023</text>
<text x="295.5" y="282.7">Print Date:</text>
<text x="315.2" y="285.8">1:500</text>
<text x="315.5" y="282.8">Scale:</text>
</g>
<text font-size=".4" x="190.6" y="146" transform="rotate(-180 190.6 146)">D/W</text>
<g font-size=".3">
<text x="181.9" y="143.1" transform="rotate(90 181.9 143.1)">2/S curved</text>
<text x="182.5" y="143.1" transform="rotate(90 182.5 143.1)">90 x900</text>
<text x="182.8" y="143.1" transform="rotate(90 182.8 143.1)">Arena</text>
<text x="187.2" y="146.1">HWC</text>
<text x="187.2" y="146.4">180L</text>
</g>
<text font-size=".2" x="179.6" y="145.3" transform="rotate(-90 179.6 145.3)">Towel rail</text>
</svg>
